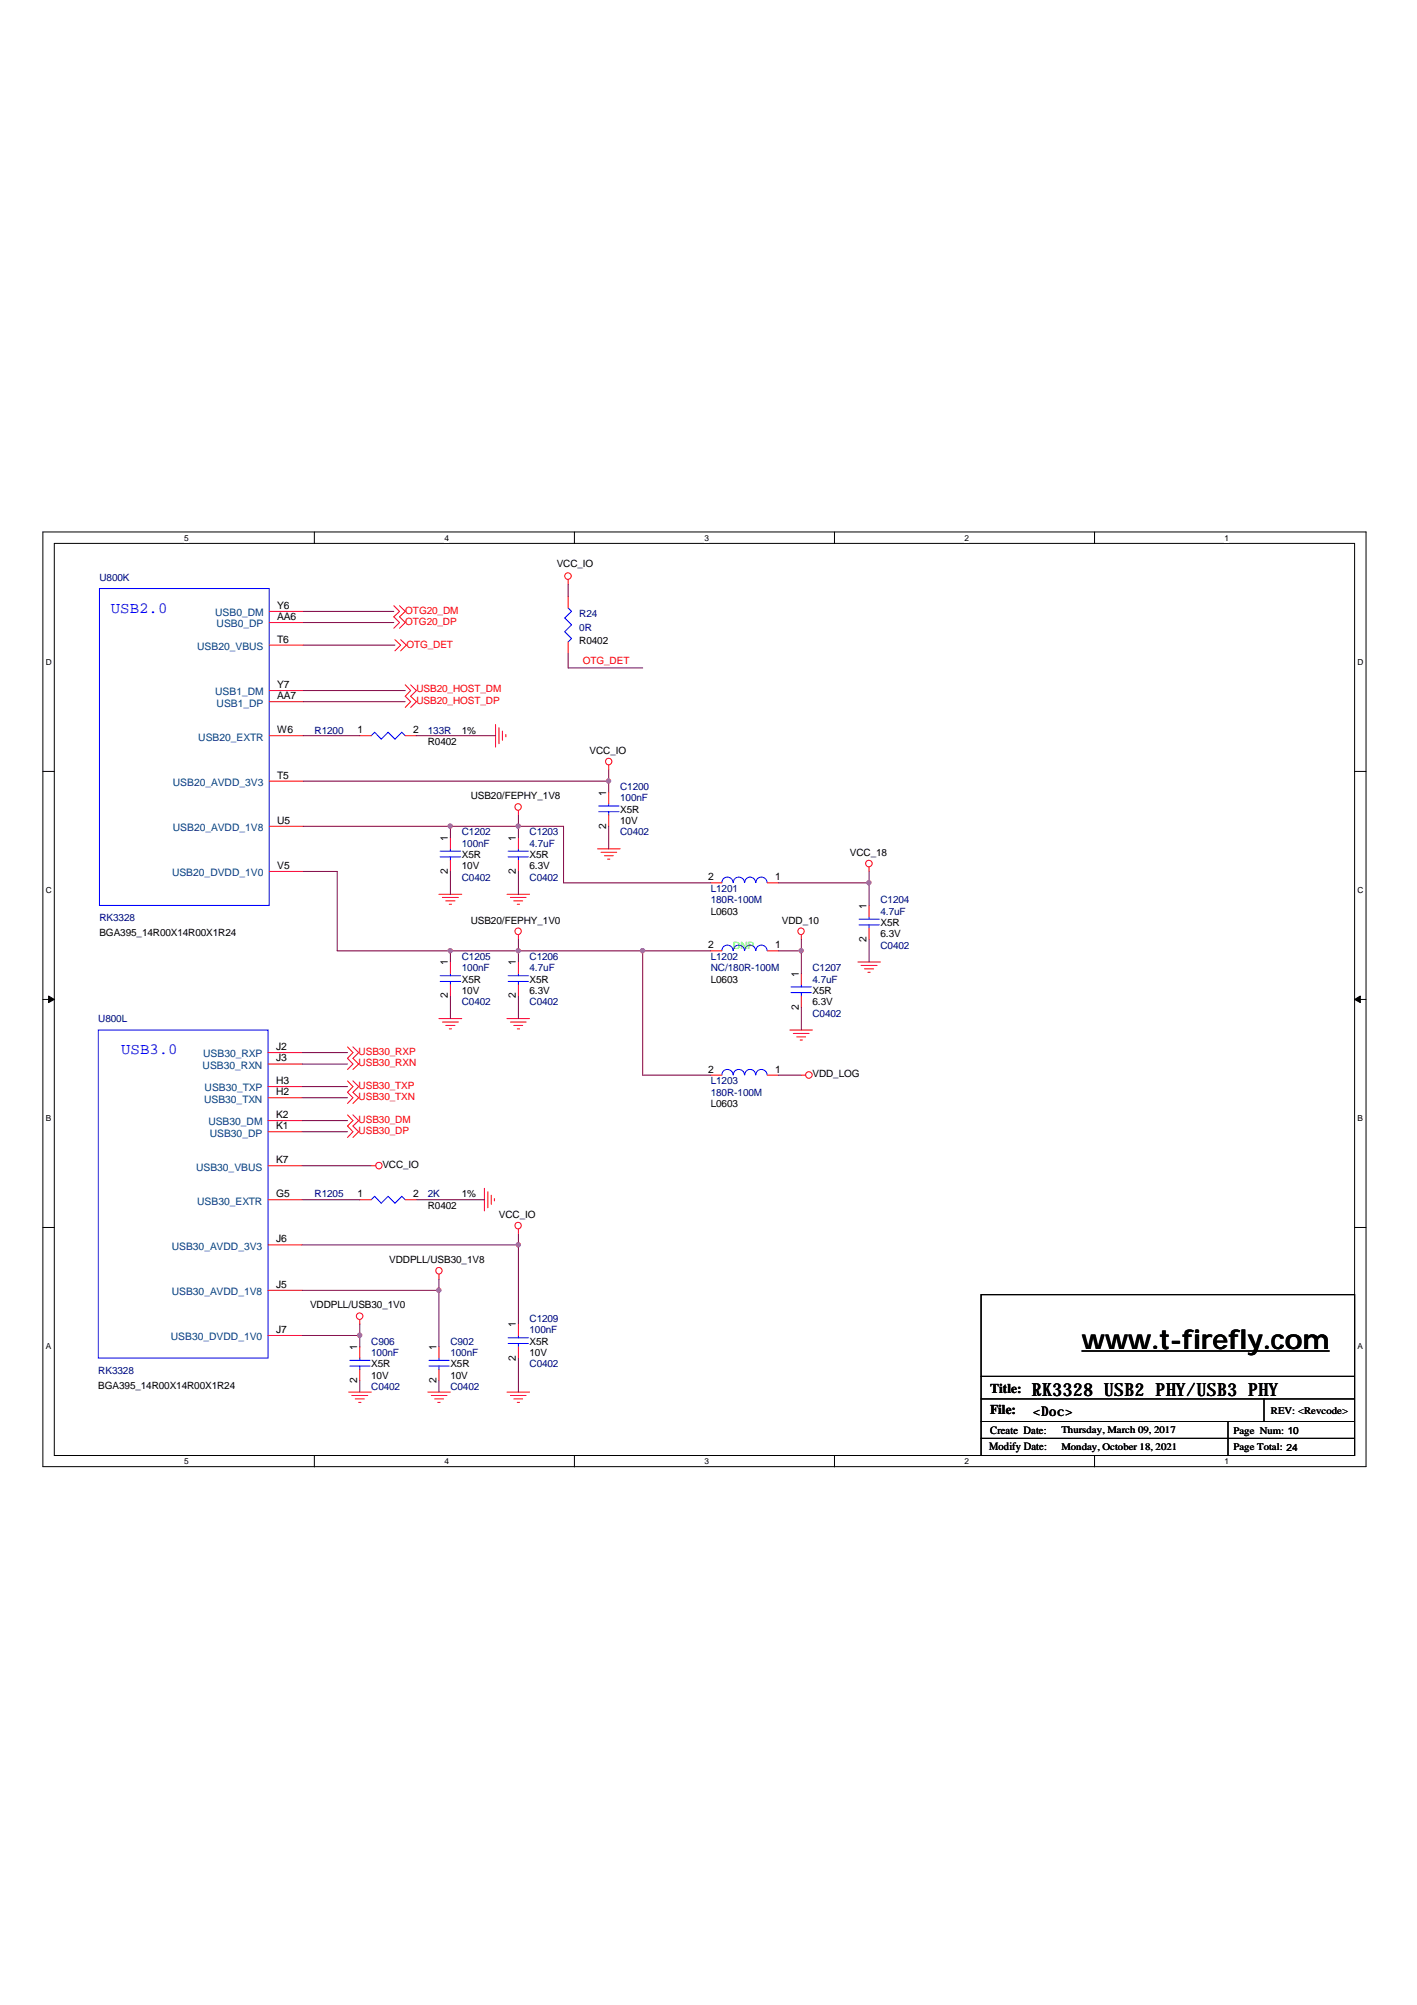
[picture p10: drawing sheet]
<svg xmlns="http://www.w3.org/2000/svg" width="210mm" height="297mm" viewBox="0 0 210 297" stroke-linecap="round" stroke-linejoin="round" font-family="sans-serif">
<path d="M6.3 78.8h196.1v138.5h-196.1zM8 80.5h192.7v135.1h-192.7z" fill="none" stroke="#000" stroke-width=".15"/>
<g fill="#fff">
<path d="M27.3 78.9h.6v1.4h-.6z"/>
<path d="M27.3 215.8h.6v1.4h-.6z"/>
</g>
<path d="M46.6 78.8v1.7M46.6 215.6v1.7" fill="none" stroke="#000" stroke-width=".15"/>
<g fill="#fff">
<path d="M65.8 78.9h.7v1.4h-.7z"/>
<path d="M65.8 215.8h.7v1.4h-.7z"/>
</g>
<path d="M85.1 78.8v1.7M85.1 215.6v1.7" fill="none" stroke="#000" stroke-width=".15"/>
<g fill="#fff">
<path d="M104.4 78.9h.6v1.4h-.6z"/>
<path d="M104.4 215.8h.6v1.4h-.6z"/>
</g>
<path d="M123.6 78.8v1.7M123.6 215.6v1.7" fill="none" stroke="#000" stroke-width=".15"/>
<g fill="#fff">
<path d="M142.9 78.9h.6v1.4h-.6z"/>
<path d="M142.9 215.8h.6v1.4h-.6z"/>
</g>
<path d="M162.1 78.8v1.7M162.1 215.6v1.7" fill="none" stroke="#000" stroke-width=".15"/>
<g fill="#fff">
<path d="M181.4 78.9h.6v1.4h-.6z"/>
<path d="M181.4 215.8h.6v1.4h-.6z"/>
<path d="M6.8 97.4h.8v1.3h-.8z"/>
<path d="M201.1 97.4h.8v1.3h-.8z"/>
<path d="M6.8 131.1h.8v1.4h-.8z"/>
<path d="M201.1 131.1h.8v1.4h-.8z"/>
</g>
<path d="M6.3 114.3h1.7M200.7 114.3h1.7" fill="none" stroke="#000" stroke-width=".15"/>
<g fill="#fff">
<path d="M6.8 164.9h.7v1.4h-.7z"/>
<path d="M201.1 164.9h.7v1.4h-.7z"/>
</g>
<path d="M6.3 148.1h1.7M200.7 148.1h1.7" fill="none" stroke="#000" stroke-width=".15"/>
<g fill="#000" stroke="#000" stroke-width=".15">
<path d="M7.2 147.6l.8 .5-.8 .4z" fill-rule="evenodd"/>
<path d="M200.7 148.1l.8-.5v.9z" fill-rule="evenodd"/>
</g>
<g fill="#fff">
<path d="M6.8 198.7h.7v1.4h-.7z"/>
<path d="M201.1 198.7h.7v1.4h-.7z"/>
</g>
<path d="M6.3 181.8h1.7M145.3 191.8h55.4v23.8h-55.4zM200.7 181.8h1.7M145.3 203.9h55.4M145.3 207.2h55.4M145.3 210.6h55.4M145.3 213.1h55.4M181.9 210.6v5M187.2 207.2v3.4" fill="none" stroke="#000" stroke-width=".15"/>
<g fill="none" stroke="#f00" stroke-width=".15">
<path d="M39.9 90.6h5M39.9 92.2h5M39.9 95.6h5M58.3 89.7l.9 .9-.9 .8 .9 .8-.9 .9M58.5 94.8l.9 .8-.9 .8M59.2 89.7l.8 .9-.8 .8 .8 .8-.8 .9M59.4 94.8l.8 .8-.8 .8M84.2 85.9v.7M84.2 88.4v1.7M84.2 95.1v1.7M39.9 102.3h5M39.9 104h5"/>
<path d="M39.9 109h5M39.9 115.7h5M53.3 109h1.7M60 101.5l.8 .8-.8 .9 .8 .8-.8 .8M60 109h1.7M60.8 101.5l.9 .8-.9 .9 .9 .8-.9 .8M73.4 107.3v3.4M73.9 107.8v2.4M74.4 108.3v1.4M74.9 108.8v.4M90.2 113.4v.6M90.2 117.4v1.7"/>
<path d="M39.9 122.4h5M39.9 129.1h5M65 132.5h3.4M65.5 133h2.4M66 133.5h1.4M66.5 134h.4M66.7 124.1v1.7M66.7 127.5v1.6M75.1 132.5h3.3M75.6 133h2.3M76.1 133.5h1.3M76.6 134h.4"/>
<path d="M76.8 120.1v.6M76.8 124.1v1.7M76.8 127.5v1.6M76.8 138.5v.7M88.5 125.8h3.4M89 126.3h2.4M89.5 126.8h1.3M90 127.3h.3M90.2 120.7v1.7M105.3 130.8h1.6M113.7 130.8h1.6M118.7 138.5v.7"/>
<path d="M128.7 128.5v.6M128.7 134.1v1.7M128.7 137.5v1.7M39.7 155.9h5M39.7 157.6h5M51.5 155.1l.8 .8-.8 .9 .8 .8-.8 .8M52.3 155.1l.8 .8-.8 .9 .8 .8-.8 .8M65 150.9h3.4M65.5 151.4h2.4M66 151.9h1.4M66.5 152.4h.4M66.7 142.5v1.7"/>
<path d="M66.7 145.9v1.7M75.1 150.9h3.3M75.6 151.4h2.3M76.1 151.9h1.3M76.6 152.4h.4M76.8 142.5v1.7M76.8 145.9v1.7M105.3 159.3h1.6M105.3 140.9h1.6M113.7 159.3h1.6M113.7 140.9h1.6M117 152.6h3.4"/>
<path d="M117.5 153.1h2.3M118 153.6h1.3M118.5 154.1h.4M118.7 144.2v1.7M118.7 147.6v1.7M118.7 159.3h.6M127.1 142.5h3.3M127.6 143h2.3M128.1 143.5h1.3M128.6 144h.3M39.7 172.7h5M39.7 177.7h5"/>
<path d="M39.7 161h5M39.7 162.6h5M39.7 166h5M39.7 167.7h5M51.5 165.2l.8 .8-.8 .8 .8 .9-.8 .8M51.5 160.1l.8 .9-.8 .8 .8 .8-.8 .9M52.3 165.2l.8 .8-.8 .8 .8 .9-.8 .8M52.3 160.1l.8 .9-.8 .8 .8 .8-.8 .9M53.3 177.7h1.7M55 172.7h.7M60 177.7h1.7M71.8 176.1v3.3"/>
<path d="M72.3 176.6v2.3M72.8 177.1v1.3M73.2 177.6v.3M39.7 184.4h5M39.7 191.2h5M39.7 197.9h5M53.3 195.5v.7M53.3 199.5v1.7M65 188.8v.7M65 199.5v1.7M76.8 182.1v.7M76.8 196.2v1.7"/>
<path d="M76.8 199.5v1.7M51.6 206.2h3.4M52.1 206.7h2.4M52.6 207.2h1.4M53.1 207.8h.4M53.3 202.9v1.6M63.4 206.2h3.3M63.9 206.7h2.3M64.4 207.2h1.3M64.9 207.8h.3M65 202.9v1.6M75.1 206.2h3.3"/>
<path d="M75.6 206.7h2.3M76.1 207.2h1.3M76.6 207.8h.4"/>
<circle cx="84.1" cy="85.3" r=".49"/>
<circle cx="76.7" cy="119.6" r=".48"/>
<circle cx="90.2" cy="112.8" r=".48"/>
<circle cx="76.7" cy="138" r=".48"/>
<circle cx="118.6" cy="138" r=".48"/>
<circle cx="128.7" cy="127.9" r=".49"/>
<circle cx="119.8" cy="159.3" r=".49"/>
<circle cx="56.1" cy="172.7" r=".48"/>
<circle cx="53.3" cy="195" r=".49"/>
<circle cx="65" cy="188.3" r=".48"/>
<circle cx="76.7" cy="181.6" r=".48"/>
</g>
<path d="M160.3 200.1h36.6" fill="none" stroke="#000" stroke-width=".18"/>
<g fill="none" stroke="#00f" stroke-width=".15">
<path d="M14.7 87.2h25.2v46.9h-25.2zM84.2 90.1l.5 .5-1 1 1 1-1 1 1 1-.5 .5M55 109l.5-.5 1 1 1-1 1 1 1-1 .5 .5M88.7 119.4h3M90.2 119.1v.3M65.2 126.9h3M65.2 126.1h3M66.7 125.8v.3M66.7 126.9v.6M75.3 126.9h3M75.3 126.1h3M76.8 125.8v.3"/>
<path d="M76.8 126.9v.6M88.7 120.3h3M90.2 120.3v.4M106.9 130.8a.83 .83 0 0 1 .9-.9 .83 .83 0 0 1 .8 .9M108.6 130.8a.83 .83 0 0 1 .9-.9 .83 .83 0 0 1 .8 .9M110.3 130.8a.8 .8 0 0 1 .8-.9 .8 .8 0 0 1 .8 .9M112 130.8a.83 .83 0 0 1 .8-.9 .83 .83 0 0 1 .8 .9M127.3 137h3M127.3 136.2h3M128.7 135.8v.4M128.7 137v.5M14.6 152.6h25.1v48.6h-25.1z"/>
<path d="M65.2 145.4h3M65.2 144.6h3M66.7 144.2v.4M66.7 145.4v.5M75.3 145.4h3M75.3 144.6h3M76.8 144.2v.4M76.8 145.4v.5M106.9 140.8a.83 .83 0 0 1 .9-.8 .83 .83 0 0 1 .8 .8M106.9 159.2a.83 .83 0 0 1 .9-.8 .83 .83 0 0 1 .8 .8M108.6 140.8a.83 .83 0 0 1 .9-.8 .83 .83 0 0 1 .8 .8M108.6 159.2a.83 .83 0 0 1 .9-.8 .83 .83 0 0 1 .8 .8"/>
<path d="M110.3 140.8a.8 .8 0 0 1 .8-.8 .8 .8 0 0 1 .8 .8M110.3 159.2a.8 .8 0 0 1 .8-.8 .8 .8 0 0 1 .8 .8M112 140.8a.83 .83 0 0 1 .8-.8 .83 .83 0 0 1 .8 .8M112 159.2a.83 .83 0 0 1 .8-.8 .83 .83 0 0 1 .8 .8M117.2 147.1h3M117.2 146.2h3M118.7 145.9v.3M118.7 147.1v.5M55 177.7l.5-.5 1 1.1 1-1.1 1 1.1 1-1.1 .5 .5M75.3 199h3M75.3 198.2h3M76.8 197.9v.3"/>
<path d="M76.8 199v.5M51.8 202.4h3M51.8 201.5h3M53.3 201.2v.3M53.3 202.4v.5M63.5 202.4h3M63.5 201.5h3M65 201.2v.3M65 202.4v.5"/>
</g>
<g fill="none" stroke="#800040" stroke-width=".15">
<path d="M44.9 90.6h13.4M44.9 92.2h13.4M44.9 95.6h13.6M84.2 86.6v1.8M84.2 96.8v2.2h11M44.9 109h8.4M44.9 115.7h45.3M44.9 102.3h15.1M44.9 104h15.1M61.7 109h11.7M90.2 114v3.4M44.9 129.1h5.1v11.8h55.3"/>
<path d="M44.9 122.4h38.6v8.4h21.8M66.7 122.4v1.7M66.7 129.1v3.4M76.8 120.7v3.4M76.8 129.1v3.4M76.8 139.2v3.3M90.2 122.4v3.4M115.3 130.8h13.4M118.7 139.2v5M128.7 129.1v5M128.7 139.2v3.3M44.7 157.6h6.8"/>
<path d="M44.7 155.9h6.8M66.7 140.9v1.6M66.7 147.6v3.3M76.8 147.6v3.3M95.2 140.9v18.4h10.1M115.3 140.9h3.4M115.3 159.3h3.4M118.7 149.3v3.3M44.7 177.7h8.6M44.7 172.7h10.3M44.7 162.6h6.8M44.7 161h6.8"/>
<path d="M44.7 167.7h6.8M44.7 166h6.8M61.7 177.7h10.1M44.7 184.4h32.1M44.7 197.9h8.6M44.7 191.2h20.3M53.3 196.2v3.3M65 189.5v10M76.8 182.8v13.4M53.3 204.5v1.7M65 204.5v1.7M76.8 201.2v5"/>
</g>
<g fill="#f0f" stroke="#f0f" stroke-width=".15">
<circle cx="66.7" cy="140.8" r=".32"/>
<circle cx="66.7" cy="122.4" r=".32"/>
<circle cx="76.8" cy="184.4" r=".32"/>
<circle cx="118.7" cy="140.8" r=".32"/>
<circle cx="128.7" cy="130.8" r=".32"/>
<circle cx="76.8" cy="122.4" r=".32"/>
<circle cx="76.8" cy="140.8" r=".32"/>
<circle cx="90.1" cy="115.7" r=".32"/>
<circle cx="53.3" cy="197.8" r=".32"/>
<circle cx="65" cy="191.1" r=".32"/>
<circle cx="95.2" cy="140.8" r=".32"/>
</g>
<text font-size="4" x="160.3" y="199.8">www.t-firefly.com</text>
<text font-size="2.7" x="152.9" y="206.8">RK3328 USB2 PHY/USB3 PHY</text>
<g font-size="2.3" fill="#00f">
<text x="16.4" y="90.8">USB2.0</text>
<text x="17.9" y="156.2">USB3.0</text>
</g>
<g font-size="2">
<text x="146.7" y="206.4">Title:</text>
<text x="146.7" y="209.4">File:</text>
<text x="153" y="209.8">&lt;Doc&gt;</text>
</g>
<g font-size="1.7">
<text x="146.5" y="214.9">Modify Date:</text>
<text x="146.7" y="212.4">Create Date:</text>
</g>
<g font-size="1.5" fill="#000080">
<text x="14.7" y="86">U800K</text>
<text x="85.8" y="91.4">R24</text>
<text x="85.8" y="93.4">0R</text>
<text x="46.6" y="108.7">R1200</text>
<text x="63.4" y="108.7">133R</text>
<text x="91.9" y="117.1">C1200</text>
<text x="91.9" y="118.7">100nF</text>
<text x="68.4" y="123.8">C1202</text>
<text x="68.4" y="125.5">100nF</text>
<text x="78.4" y="123.8">C1203</text>
<text x="78.4" y="125.5">4.7uF</text>
<text x="91.9" y="123.8">C0402</text>
<text x="68.4" y="130.5">C0402</text>
<text x="78.4" y="130.5">C0402</text>
<text x="14.7" y="136.5">RK3328</text>
<text x="105.3" y="132.2">L1201</text>
<text x="105.3" y="133.8">180R-100M</text>
<text x="130.4" y="133.8">C1204</text>
<text x="130.4" y="135.5">4.7uF</text>
<text x="68.4" y="142.2">C1205</text>
<text x="68.4" y="143.9">100nF</text>
<text x="78.4" y="142.2">C1206</text>
<text x="78.4" y="143.9">4.7uF</text>
<text x="105.3" y="142.2">L1202</text>
<text x="105.3" y="143.9">NC/180R-100M</text>
<text x="120.4" y="143.9">C1207</text>
<text x="130.4" y="140.5">C0402</text>
<text x="68.4" y="148.9">C0402</text>
<text x="78.4" y="148.9">C0402</text>
<text x="120.4" y="145.6">4.7uF</text>
<text x="14.6" y="151.4">U800L</text>
<text x="120.4" y="150.6">C0402</text>
<text x="105.3" y="160.6">L1203</text>
<text x="105.3" y="162.3">180R-100M</text>
<text x="46.6" y="177.4">R1205</text>
<text x="63.4" y="177.4">2K</text>
<text x="78.4" y="195.9">C1209</text>
<text x="78.4" y="197.5">100nF</text>
<text x="14.6" y="203.6">RK3328</text>
<text x="55" y="199.2">C906</text>
<text x="55" y="200.9">100nF</text>
<text x="66.7" y="199.2">C902</text>
<text x="66.7" y="200.9">100nF</text>
<text x="78.4" y="202.6">C0402</text>
<text x="55" y="205.9">C0402</text>
<text x="66.7" y="205.9">C0402</text>
</g>
<g font-size="1.5">
<text x="82.5" y="84">VCC_IO</text>
<text x="41.1" y="90.2">Y6</text>
<text x="41.1" y="91.8">AA6</text>
<text x="41.1" y="95.2">T6</text>
<text x="85.8" y="95.4">R0402</text>
<text x="41.1" y="101.9">Y7</text>
<text x="41.1" y="103.6">AA7</text>
<text x="41.1" y="108.6">W6</text>
<text x="53" y="108.6">1</text>
<text x="61.2" y="108.6">2</text>
<text x="63.4" y="110.3">R0402</text>
<text x="68.4" y="108.7">1%</text>
<text x="87.3" y="111.7">VCC_IO</text>
<text x="41.1" y="115.3">T5</text>
<text x="69.7" y="118.4">USB20/FEPHY_1V8</text>
<text x="89.8" y="117.9" transform="rotate(-90 89.8 117.9)">1</text>
<text x="41.1" y="122">U5</text>
<text x="66.3" y="124.6" transform="rotate(-90 66.3 124.6)">1</text>
<text x="76.4" y="124.6" transform="rotate(-90 76.4 124.6)">1</text>
<text x="89.8" y="122.8" transform="rotate(-90 89.8 122.8)">2</text>
<text x="91.9" y="120.4">X5R</text>
<text x="91.9" y="122.1">10V</text>
<text x="41.1" y="128.7">V5</text>
<text x="66.3" y="129.5" transform="rotate(-90 66.3 129.5)">2</text>
<text x="68.4" y="127.1">X5R</text>
<text x="68.4" y="128.8">10V</text>
<text x="76.4" y="129.5" transform="rotate(-90 76.4 129.5)">2</text>
<text x="78.4" y="127.1">X5R</text>
<text x="78.4" y="128.8">6.3V</text>
<text x="104.9" y="130.4">2</text>
<text x="114.9" y="130.4">1</text>
<text x="125.9" y="126.8">VCC_18</text>
<text x="69.7" y="136.8">USB20/FEPHY_1V0</text>
<text x="105.3" y="135.5">L0603</text>
<text x="115.8" y="136.8">VDD_10</text>
<text x="128.4" y="134.6" transform="rotate(-90 128.4 134.6)">1</text>
<text x="130.4" y="137.2">X5R</text>
<text x="14.7" y="138.7">BGA395_14R00X14R00X1R24</text>
<text x="66.3" y="143" transform="rotate(-90 66.3 143)">1</text>
<text x="76.4" y="143" transform="rotate(-90 76.4 143)">1</text>
<text x="104.9" y="140.5">2</text>
<text x="114.9" y="140.5">1</text>
<text x="128.4" y="139.5" transform="rotate(-90 128.4 139.5)">2</text>
<text x="130.4" y="138.8">6.3V</text>
<text x="66.3" y="147.9" transform="rotate(-90 66.3 147.9)">2</text>
<text x="68.4" y="145.6">X5R</text>
<text x="68.4" y="147.2">10V</text>
<text x="76.4" y="147.9" transform="rotate(-90 76.4 147.9)">2</text>
<text x="78.4" y="145.6">X5R</text>
<text x="78.4" y="147.2">6.3V</text>
<text x="105.3" y="145.6">L0603</text>
<text x="118.3" y="149.6" transform="rotate(-90 118.3 149.6)">2</text>
<text x="118.3" y="144.7" transform="rotate(-90 118.3 144.7)">1</text>
<text x="120.4" y="147.2">X5R</text>
<text x="120.4" y="148.9">6.3V</text>
<text x="40.9" y="155.6">J2</text>
<text x="40.9" y="157.3">J3</text>
<text x="40.9" y="160.6">H3</text>
<text x="104.9" y="158.9">2</text>
<text x="114.9" y="158.9">1</text>
<text x="120.4" y="159.6">VDD_LOG</text>
<text x="40.9" y="162.2">H2</text>
<text x="40.9" y="167.3">K1</text>
<text x="40.9" y="165.6">K2</text>
<text x="105.3" y="164">L0603</text>
<text x="40.9" y="172.3">K7</text>
<text x="56.6" y="173">VCC_IO</text>
<text x="40.9" y="177.4">G5</text>
<text x="53" y="177.4">1</text>
<text x="61.2" y="177.4">2</text>
<text x="63.4" y="179.1">R0402</text>
<text x="68.4" y="177.4">1%</text>
<text x="40.9" y="184.1">J6</text>
<text x="73.9" y="180.4">VCC_IO</text>
<text x="40.9" y="190.8">J5</text>
<text x="57.7" y="187.1">VDDPLL/USB30_1V8</text>
<text x="40.9" y="197.5">J7</text>
<text x="45.9" y="193.8">VDDPLL/USB30_1V0</text>
<text x="76.4" y="196.7" transform="rotate(-90 76.4 196.7)">1</text>
<text x="52.9" y="200" transform="rotate(-90 52.9 200)">1</text>
<text x="55" y="202.6">X5R</text>
<text x="64.6" y="200" transform="rotate(-90 64.6 200)">1</text>
<text x="66.7" y="202.6">X5R</text>
<text x="76.4" y="201.6" transform="rotate(-90 76.4 201.6)">2</text>
<text x="78.4" y="199.2">X5R</text>
<text x="78.4" y="200.9">10V</text>
<text x="14.6" y="205.7">BGA395_14R00X14R00X1R24</text>
<text x="52.9" y="204.9" transform="rotate(-90 52.9 204.9)">2</text>
<text x="55" y="204.2">10V</text>
<text x="64.6" y="204.9" transform="rotate(-90 64.6 204.9)">2</text>
<text x="66.7" y="204.2">10V</text>
<text x="188.3" y="209.5">REV: &lt;Revcode&gt;</text>
<text x="157.2" y="212.3">Thursday, March 09, 2017</text>
<text x="157.2" y="214.8">Monday, October 18, 2021</text>
<text x="182.7" y="212.5">Page Num: 10</text>
<text x="182.7" y="214.8">Page Total: 24</text>
</g>
<g font-size="1.5" fill="#004080">
<text x="31.9" y="91.3">USB0_DM</text>
<text x="32.1" y="92.9">USB0_DP</text>
<text x="29.2" y="96.3">USB20_VBUS</text>
<text x="31.9" y="103">USB1_DM</text>
<text x="32.1" y="104.7">USB1_DP</text>
<text x="29.4" y="109.7">USB20_EXTR</text>
<text x="25.6" y="116.4">USB20_AVDD_3V3</text>
<text x="25.6" y="123.1">USB20_AVDD_1V8</text>
<text x="25.5" y="129.8">USB20_DVDD_1V0</text>
<text x="30" y="158.4">USB30_RXN</text>
<text x="30.1" y="156.7">USB30_RXP</text>
<text x="30.3" y="161.7">USB30_TXP</text>
<text x="30.2" y="163.4">USB30_TXN</text>
<text x="30.9" y="166.7">USB30_DM</text>
<text x="29" y="173.4">USB30_VBUS</text>
<text x="31.1" y="168.4">USB30_DP</text>
<text x="29.2" y="178.5">USB30_EXTR</text>
<text x="25.4" y="185.2">USB30_AVDD_3V3</text>
<text x="25.4" y="191.9">USB30_AVDD_1V8</text>
<text x="25.3" y="198.6">USB30_DVDD_1V0</text>
</g>
<g font-size="1.5" fill="#f00">
<text x="60" y="90.9">OTG20_DM</text>
<text x="60" y="92.6">OTG20_DP</text>
<text x="60.2" y="96">OTG_DET</text>
<text x="86.3" y="98.4">OTG_DET</text>
<text x="61.7" y="102.5">USB20_HOST_DM</text>
<text x="61.7" y="104.3">USB20_HOST_DP</text>
<text x="53.1" y="158">USB30_RXN</text>
<text x="53.1" y="156.3">USB30_RXP</text>
<text x="53.1" y="161.3">USB30_TXP</text>
<text x="53.1" y="166.4">USB30_DM</text>
<text x="53.1" y="163">USB30_TXN</text>
<text x="53.1" y="168">USB30_DP</text>
</g>
<text font-size="1.5" fill="#0f0" x="108.6" y="140.5">DNP</text>
<g font-size="1.2">
<text x="27.3" y="80.1">5</text>
<text x="65.8" y="80.1">4</text>
<text x="104.4" y="80.1">3</text>
<text x="142.9" y="80.1">2</text>
<text x="181.4" y="80.1">1</text>
<text x="6.8" y="98.5">D</text>
<text x="201.1" y="98.5">D</text>
<text x="6.8" y="132.3">C</text>
<text x="201.1" y="132.3">C</text>
<text x="6.8" y="166.1">B</text>
<text x="201.1" y="166.1">B</text>
<text x="6.8" y="199.8">A</text>
<text x="201.1" y="199.8">A</text>
<text x="27.3" y="216.9">5</text>
<text x="65.8" y="216.9">4</text>
<text x="104.4" y="216.9">3</text>
<text x="142.9" y="216.9">2</text>
<text x="181.4" y="216.9">1</text>
</g>
</svg>
